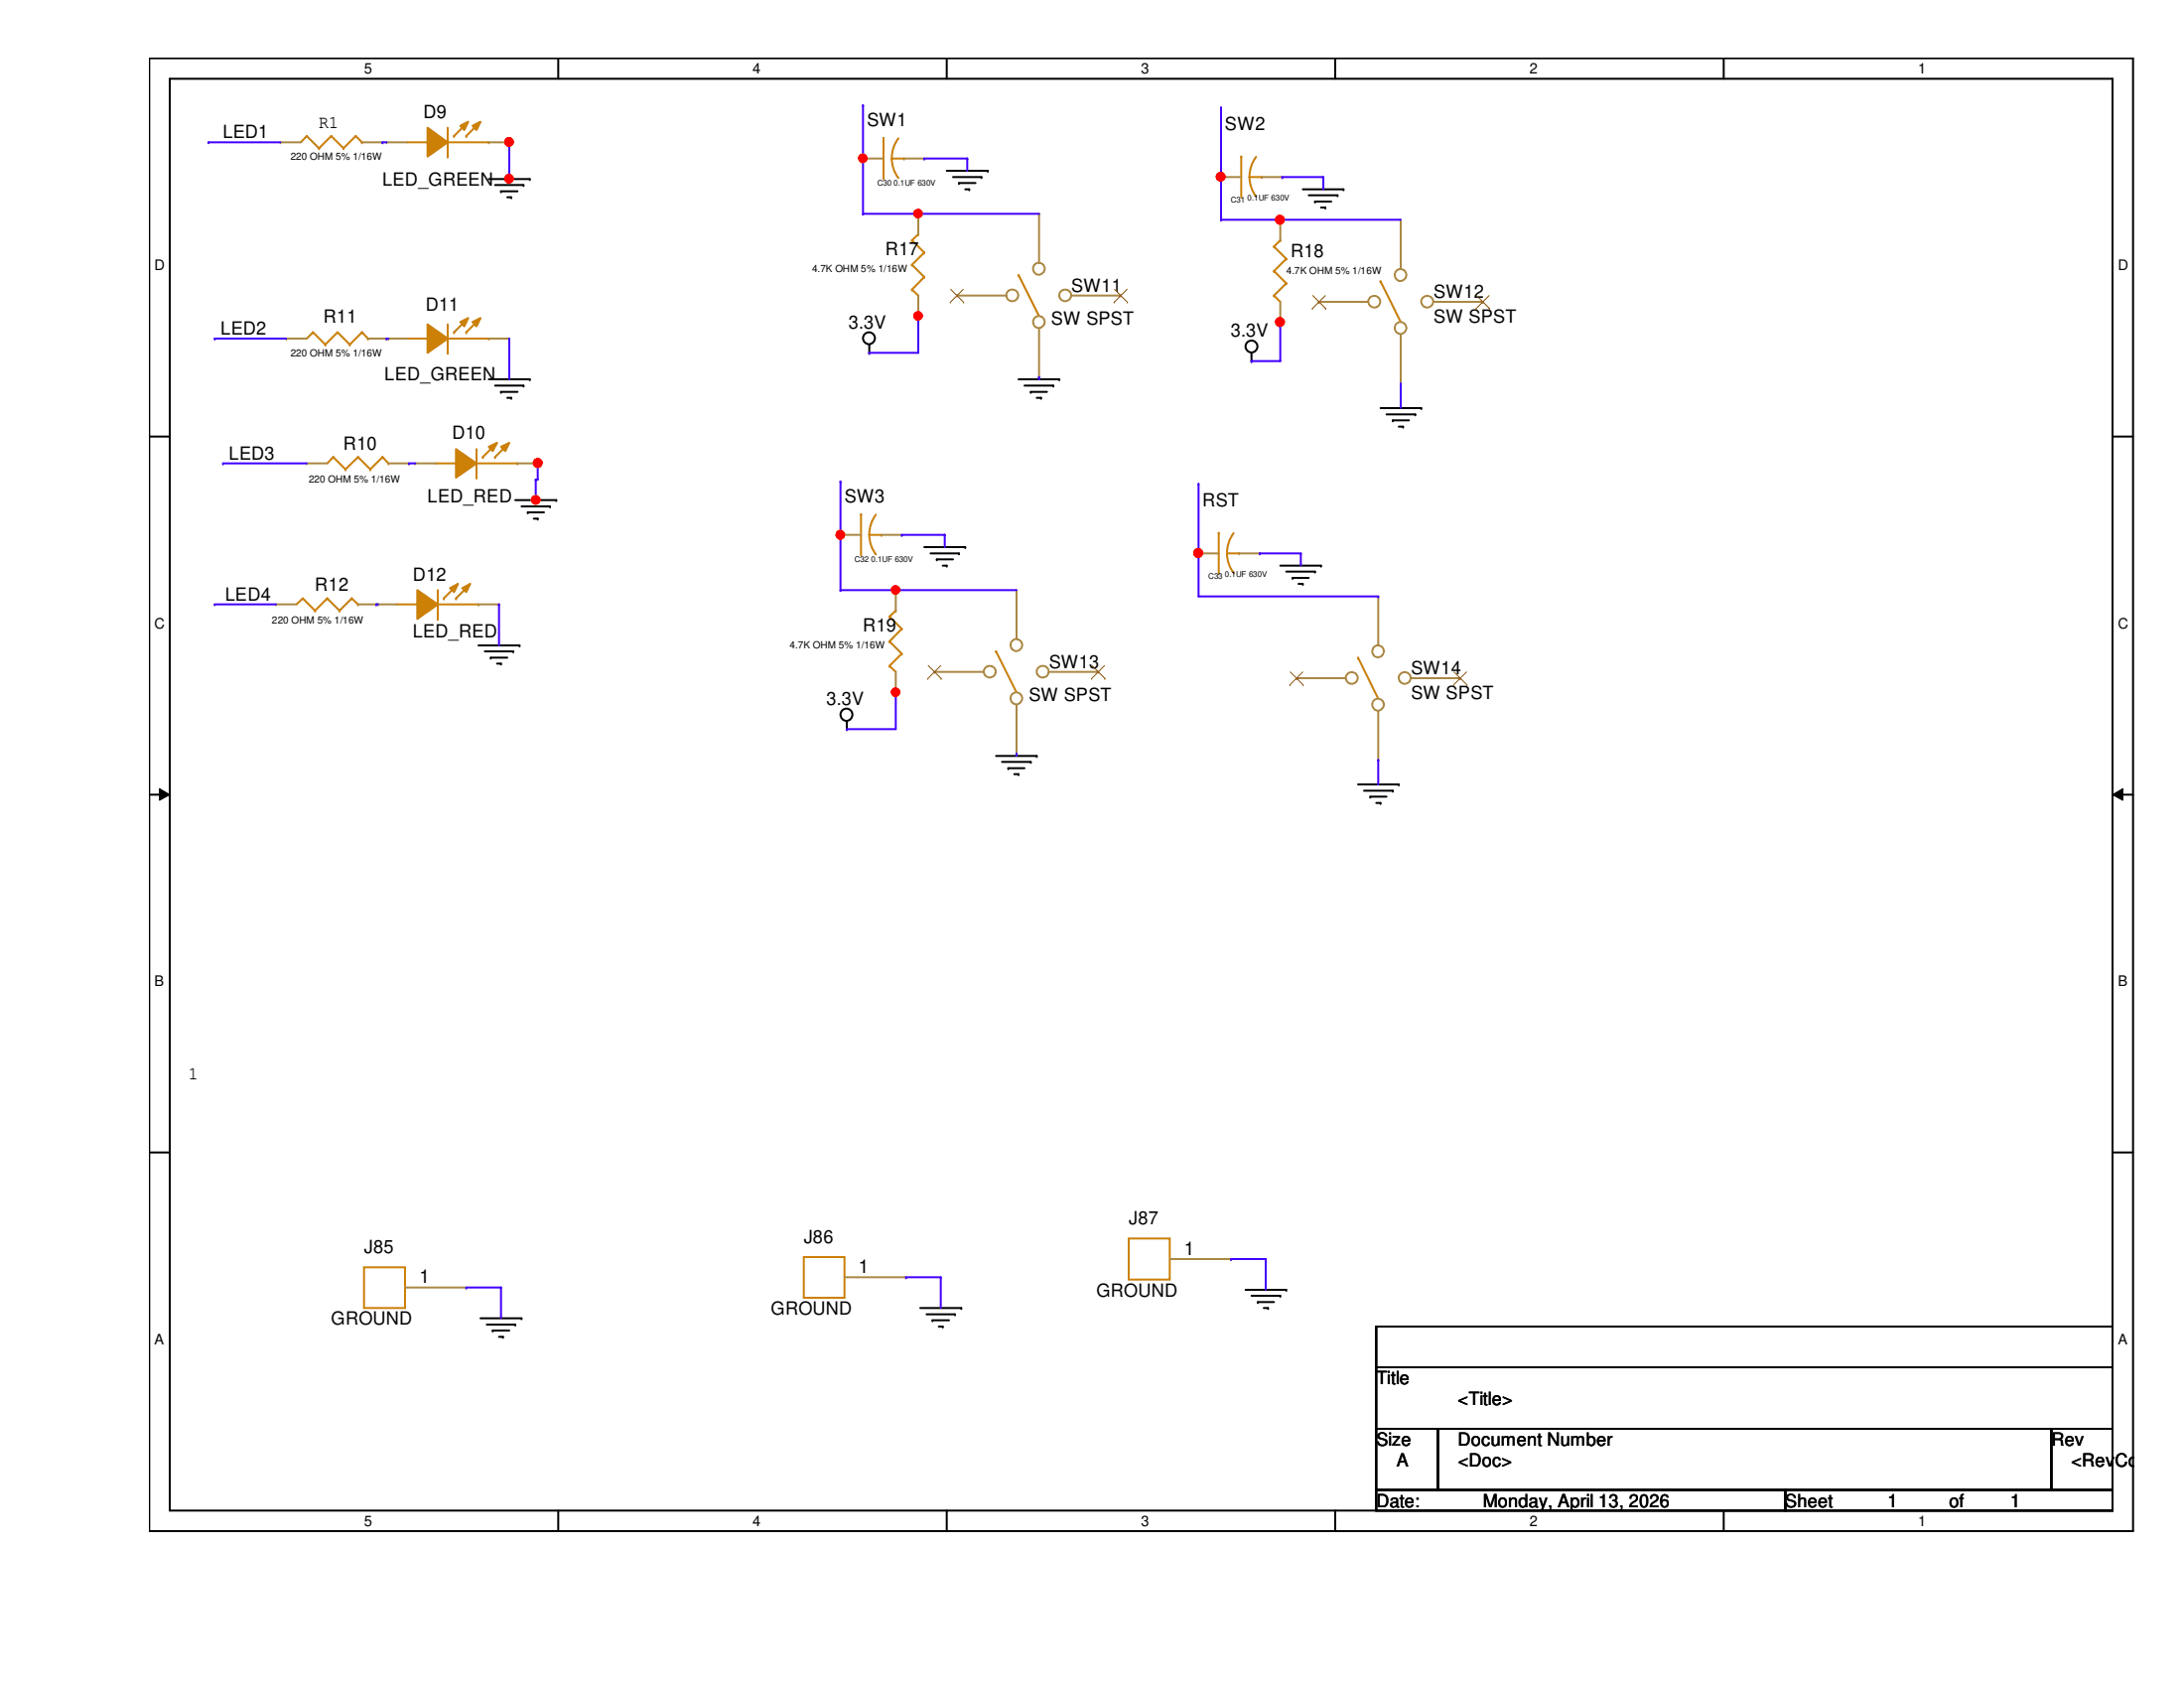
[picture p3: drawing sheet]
<svg xmlns="http://www.w3.org/2000/svg" width="279mm" height="216mm" viewBox="0 0 279 216" stroke-linecap="round" stroke-linejoin="round" font-family="sans-serif">
<path d="M19.1 7.5h253.8v188.3h-253.8zM21.7 10.1h248.6v183.1h-248.6z" fill="none" stroke="#000" stroke-width=".25"/>
<g fill="#fff">
<path d="M46.6 7.7h1v2.1h-1z"/>
<path d="M46.6 193.5h1v2.1h-1z"/>
</g>
<path d="M71.4 7.5v2.6M71.4 193.2v2.6" fill="none" stroke="#000" stroke-width=".25"/>
<g fill="#fff">
<path d="M96.3 7.7h1v2.1h-1z"/>
<path d="M96.3 193.5h1v2.1h-1z"/>
</g>
<path d="M121.1 7.5v2.6M121.1 193.2v2.6" fill="none" stroke="#000" stroke-width=".25"/>
<g fill="#fff">
<path d="M146 7.7h1v2.1h-1z"/>
<path d="M146 193.5h1v2.1h-1z"/>
</g>
<path d="M170.8 7.5v2.6M170.8 193.2v2.6" fill="none" stroke="#000" stroke-width=".25"/>
<g fill="#fff">
<path d="M195.7 7.7h1v2.1h-1z"/>
<path d="M195.7 193.5h1v2.1h-1z"/>
</g>
<path d="M220.5 7.5v2.6M220.5 193.2v2.6" fill="none" stroke="#000" stroke-width=".25"/>
<g fill="#fff">
<path d="M245.4 7.7h1v2.1h-1z"/>
<path d="M245.4 193.5h1v2.1h-1z"/>
<path d="M19.8 32.9h1.3v2.1h-1.3z"/>
<path d="M270.9 32.9h1.3v2.1h-1.3z"/>
<path d="M19.8 78.7h1.3v2.1h-1.3z"/>
<path d="M270.9 78.7h1.3v2.1h-1.3z"/>
</g>
<path d="M19.1 55.8h2.6M270.3 55.8h2.6" fill="none" stroke="#000" stroke-width=".25"/>
<g fill="#fff">
<path d="M19.8 124.5h1.2v2.1h-1.2z"/>
<path d="M270.9 124.5h1.3v2.1h-1.3z"/>
</g>
<path d="M19.1 101.6h2.6M270.3 101.6h2.6" fill="none" stroke="#000" stroke-width=".25"/>
<path d="M20.4 100.9l1.3 .7-1.3 .8zM270.3 101.6l1.3-.7v1.5z" fill="#000"/>
<path d="M20.4 100.9l1.3 .7-1.3 .8zM270.3 101.6l1.3-.7v1.5z" fill="none" stroke="#000" stroke-width=".13"/>
<g fill="#fff">
<path d="M19.8 170.3h1.2v2h-1.2z"/>
<path d="M270.9 170.3h1.3v2h-1.3z"/>
</g>
<g fill="none" stroke="#000" stroke-width=".25">
<path d="M62.5 22.9h5.3M63.3 23.7h3.7M64.1 24.5h.1M64.1 24.5h2.1M64.9 25.2h.5M65.4 25.2h.1M67 23.7h.1M67.8 22.9h.1M121.1 21.8h5.3M121.9 22.6h3.7M122.7 23.4h.1M122.7 23.4h2.1"/>
<path d="M123.5 24.2h.5M124 24.2h.1M125.6 22.6h.1M126.4 21.8h.1M166.7 24.2h5.2M167.4 25h3.7M168.2 25.8h.1M168.2 25.8h2.1M169 26.5h.5M169.5 26.5h.1M171.1 25h.1M171.9 24.2h.1"/>
<path d="M62.5 48.5h5.3M63.3 49.3h3.7M64.1 50.1h.1M64.1 50.1h2.1M64.9 50.9h.5M65.4 50.9h.1M67 49.3h.1M67.8 48.5h.1M111.2 45.1h.1M111.2 44.1v1M130.3 48.5h5.2M131.1 49.3h3.6"/>
<path d="M131.9 50.1h.1M131.9 50.1h2M132.6 50.9h.6M133.2 50.9h.1M134.7 49.3h.1M135.5 48.5h.1M160.1 46.2h.1M160.1 45.1v1.1M176.6 52.2h5.2M177.4 53h3.7M178.2 53.8h.1M178.2 53.8h2.1"/>
<path d="M178.9 54.6h.6M179.5 54.6h.1M181.1 53h.1M181.8 52.2h.1M65.9 64h5.3M66.7 64.8h3.7M67.5 65.5h.1M67.5 65.5h2.1M68.3 66.3h.5M68.8 66.3h.1M70.4 64.8h.1M71.2 64h.1"/>
<path d="M118.2 70h5.3M119 70.8h3.7M119.8 71.5h.1M119.8 71.5h2.1M120.6 72.3h.5M121.1 72.3h.1M122.7 70.8h.1M123.5 70h.1M163.8 72.3h5.2M164.5 73.1h3.7M165.4 73.9h.1M165.4 73.9h2"/>
<path d="M166.1 74.7h.6M166.7 74.7h.1M168.2 73.1h.1M169 72.3h.1M61.2 82.5h5.3M62 83.3h3.7M62.8 84.1h.1M62.8 84.1h2.1M63.6 84.9h.5M64.1 84.9h.1M65.7 83.3h.1M66.5 82.5h.1"/>
<path d="M108.3 93.3h.1M108.3 92.2v1.1M127.4 96.7h5.2M128.2 97.5h3.7M129 98.3h.1M129 98.3h2.1M129.8 99h.5M130.3 99h.1M131.9 97.5h.1M132.6 96.7h.1M173.7 100.3h5.2M174.5 101.1h3.7"/>
<path d="M175.3 101.9h.1M175.3 101.9h2.1M176.1 102.7h.5M176.6 102.7h.1M178.2 101.1h.1M178.9 100.3h.1M19.1 147.4h2.6M270.3 147.4h2.6M61.5 168.6h5.2M62.3 169.4h3.6M63 170.2h.1M63 170.2h2.2"/>
<path d="M63.8 171h.5M64.3 171h.1M65.9 169.4h.1M66.7 168.6h.1M117.7 167.3h5.3M118.5 168.1h3.7M119.3 168.9h.1M119.3 168.9h2.1M120.1 169.7h.5M120.6 169.7h.1M122.2 168.1h.1M123 167.3h.1"/>
<path d="M159.3 165h5.2M160.1 165.7h3.7M160.9 166.5h.1M160.9 166.5h2.1M161.7 167.3h.5M162.2 167.3h.1M163.8 165.7h.1M164.5 165h.1M176.1 169.7h94.2v5.2h-94.2zM176.1 174.9h94.2v7.9h-94.2zM176.1 182.8h7.8v7.8h-7.8zM176.1 190.6h52.3v2.6h-52.3z"/>
<path d="M183.9 182.8h78.5v7.8h-78.5zM228.4 190.6h41.9v2.6h-41.9zM262.4 182.8h7.9v7.8h-7.9z"/>
<circle cx="111.2" cy="43.3" r=".76"/>
<circle cx="160.1" cy="44.3" r=".76"/>
<circle cx="108.3" cy="91.4" r=".77"/>
</g>
<path d="M52.1 43.3h2.6M54.7 43.3h.1M57.3 45.1h.1M57.3 41.5v3.6M57.3 43.3h5.2M62.5 43.3h.1" fill="none" stroke="#cc8006" stroke-width=".25"/>
<path d="M54.7 41.5l2.6 1.8-2.6 1.8z" fill-rule="evenodd" fill="#cc8006"/>
<path d="M54.7 41.5l2.6 1.8-2.6 1.8z" fill="none" stroke="#cc8006" stroke-width=".25"/>
<path d="M60.5 41.2l1-.5-.5 1z" fill-rule="evenodd" fill="#cc8006"/>
<path d="M60.5 41.2l1-.5-.5 1z" fill="none" stroke="#cc8006" stroke-width=".25"/>
<path d="M58.9 41.2l1-.5-.5 1z" fill-rule="evenodd" fill="#cc8006"/>
<path d="M58.1 42.5h.1M58.9 41.2l1-.5-.5 1zM59.6 42.5h.1M59.6 40.9l-1.5 1.6M61.2 40.9l-1.6 1.6M127.4 83.3h.1M127.4 83.3l2.6 5.3" fill="none" stroke="#cc8006" stroke-width=".25"/>
<path d="M49.4 43.3h.1M49.4 43.3h2.7M62.5 43.3h2.7M65.2 43.3h.1" fill="none" stroke="#a84" stroke-width=".25"/>
<circle cx="130" cy="89.3" r=".75" fill="#fff"/>
<g fill="none" stroke="#a84" stroke-width=".25">
<path d="M130 96.4h.1M130 90.1v6.3"/>
<circle cx="130" cy="89.3" r=".75"/>
</g>
<circle cx="130" cy="82.5" r=".75" fill="#fff"/>
<g fill="none" stroke="#a84" stroke-width=".25">
<path d="M130 75.5h.1M130 75.5v6.2"/>
<circle cx="130" cy="82.5" r=".75"/>
</g>
<circle cx="133.4" cy="85.9" r=".75" fill="#fff"/>
<g fill="none" stroke="#a84" stroke-width=".25">
<path d="M134.2 85.9h6.3M140.5 85.9h.1"/>
<circle cx="133.4" cy="85.9" r=".75"/>
</g>
<path d="M139.7 86.8h.1M139.7 85.1l1.7 1.7M141.3 85.1l-1.6 1.7M141.4 86.8h.1" fill="none" stroke="#804000" stroke-width=".13"/>
<circle cx="126.6" cy="85.9" r=".75" fill="#fff"/>
<g fill="none" stroke="#a84" stroke-width=".25">
<path d="M119.5 85.9h.1M119.5 85.9h6.4"/>
<circle cx="126.6" cy="85.9" r=".75"/>
</g>
<path d="M118.7 86.8h.1M118.7 85.1l1.7 1.7M120.4 85.1l-1.7 1.7M120.4 86.8h.1" fill="none" stroke="#804000" stroke-width=".13"/>
<path d="M176.6 36h.1M176.6 36l2.6 5.2" fill="none" stroke="#cc8006" stroke-width=".25"/>
<circle cx="179.2" cy="41.9" r=".75" fill="#fff"/>
<g fill="none" stroke="#a84" stroke-width=".25">
<path d="M179.2 49.1h.1M179.2 42.8v6.3"/>
<circle cx="179.2" cy="41.9" r=".75"/>
</g>
<circle cx="179.2" cy="35.2" r=".75" fill="#fff"/>
<g fill="none" stroke="#a84" stroke-width=".25">
<path d="M179.2 28.1h.1M179.2 28.1v6.3"/>
<circle cx="179.2" cy="35.2" r=".75"/>
</g>
<circle cx="182.6" cy="38.6" r=".75" fill="#fff"/>
<g fill="none" stroke="#a84" stroke-width=".25">
<path d="M183.4 38.6h6.3M189.7 38.6h.1"/>
<circle cx="182.6" cy="38.6" r=".75"/>
</g>
<path d="M188.8 39.5h.1M188.9 37.8l1.6 1.7M190.5 37.8l-1.7 1.7M190.5 39.5h.1" fill="none" stroke="#804000" stroke-width=".13"/>
<circle cx="175.8" cy="38.6" r=".75" fill="#fff"/>
<g fill="none" stroke="#a84" stroke-width=".25">
<path d="M168.7 38.6h.1M168.7 38.6h6.3M39.2 59.3h.1M39.2 59.3h2.7M49.7 59.3h2.6M52.3 59.3h.1M35.3 77.3h.1M35.3 77.3h2.6M45.8 77.3h2.6M48.4 77.3h.1M153.3 70.8h.1M153.3 70.8h2.6"/>
<path d="M158.5 70.8h2.7M161.2 70.8h.1M108 163.4h7.9M115.9 163.4h.1"/>
<circle cx="175.8" cy="38.6" r=".75"/>
</g>
<path d="M167.9 39.5h.1M167.9 37.8l1.7 1.7M169.5 37.8l-1.6 1.7M169.6 39.5h.1" fill="none" stroke="#804000" stroke-width=".13"/>
<g fill="none" stroke="#cc8006" stroke-width=".25">
<path d="M42.6 58.5h.1M42.6 58.5l-.7 .8M42.6 58.5l1.6 1.5M45.8 58.5h.1M45.8 58.5l-1.6 1.5M45.8 58.5l1.6 1.5M48.9 58.5h.1M48.9 58.5l-1.5 1.5M48.9 58.5l.8 .8M49.7 59.3h.1M38.7 76.5h.1M38.7 76.5l-.8 .8"/>
<path d="M38.7 76.5l1.6 1.6M40.3 78.1h.1M41.9 76.5h.1M41.9 76.5l-1.6 1.6M41.9 76.5l1.5 1.6M43.4 78.1h.1M44.2 60h.1M45 76.5h.1M45 76.5l-1.6 1.6M45 76.5l.8 .8M45.8 77.3h.1M47.4 60h.1"/>
<path d="M155.9 68.2h.1M155.9 68.2v5.2M157 70.8a4 4 0 0 0 .9 2.5M157 70.8h1.5M157.8 68.2a4.2 4.2 0 0 0-.8 2.6M158.5 70.8h.1M173.7 84.1h.1M173.7 84.1l2.6 5.3M102.8 160.8h5.2v5.2h-5.2z"/>
</g>
<circle cx="176.3" cy="90.1" r=".75" fill="#fff"/>
<g fill="none" stroke="#a84" stroke-width=".25">
<path d="M176.3 97.2h.1M176.3 90.9v6.3"/>
<circle cx="176.3" cy="90.1" r=".75"/>
</g>
<circle cx="176.3" cy="83.3" r=".75" fill="#fff"/>
<g fill="none" stroke="#a84" stroke-width=".25">
<path d="M176.3 76.3h.1M176.3 76.3v6.2"/>
<circle cx="176.3" cy="83.3" r=".75"/>
</g>
<circle cx="179.7" cy="86.7" r=".75" fill="#fff"/>
<g fill="none" stroke="#a84" stroke-width=".25">
<path d="M180.5 86.7h6.3M186.8 86.7h.1"/>
<circle cx="179.7" cy="86.7" r=".75"/>
</g>
<path d="M186 87.6h.1M186 85.9l1.7 1.7M187.6 85.9l-1.6 1.7M187.7 87.6h.1" fill="none" stroke="#804000" stroke-width=".13"/>
<circle cx="172.9" cy="86.7" r=".75" fill="#fff"/>
<g fill="none" stroke="#a84" stroke-width=".25">
<path d="M165.9 86.7h.1M165.9 86.7h6.3"/>
<circle cx="172.9" cy="86.7" r=".75"/>
</g>
<path d="M165 87.6h.1M165.1 85.9l1.6 1.7M166.7 85.9l-1.7 1.7M166.7 87.6h.1" fill="none" stroke="#804000" stroke-width=".13"/>
<path d="M55.7 59.3h2.6M58.3 59.3h.1M61 57.4v3.7M61 59.3h5.2M66.2 59.3h.1M61 61.1h.1" fill="none" stroke="#cc8006" stroke-width=".25"/>
<path d="M58.3 57.4l2.7 1.9-2.7 1.8z" fill-rule="evenodd" fill="#cc8006"/>
<path d="M58.3 57.4l2.7 1.9-2.7 1.8z" fill="none" stroke="#cc8006" stroke-width=".25"/>
<path d="M64.1 57.1l1.1-.5-.6 1.1z" fill-rule="evenodd" fill="#cc8006"/>
<path d="M64.1 57.1l1.1-.5-.6 1.1z" fill="none" stroke="#cc8006" stroke-width=".25"/>
<path d="M62.5 57.1l1.1-.5-.6 1.1z" fill-rule="evenodd" fill="#cc8006"/>
<path d="M61.8 58.5h.1M62.5 57.1l1.1-.5-.6 1.1zM63.3 58.5h.1M63.3 56.9l-1.5 1.6M64.9 56.9l-1.6 1.6M50.8 77.3h2.6M53.4 77.3h.1M56 79.2h.1M56 75.5v3.7M56 77.3h5.2M61.2 77.3h.1" fill="none" stroke="#cc8006" stroke-width=".25"/>
<path d="M53.1 59.3h.1M53.1 59.3h2.6M66.2 59.3h2.6M68.8 59.3h.1" fill="none" stroke="#a84" stroke-width=".25"/>
<path d="M53.4 75.5l2.6 1.8-2.6 1.9z" fill-rule="evenodd" fill="#cc8006"/>
<path d="M53.4 75.5l2.6 1.8-2.6 1.9z" fill="none" stroke="#cc8006" stroke-width=".25"/>
<path d="M59.1 75.2l1.1-.5-.6 1z" fill-rule="evenodd" fill="#cc8006"/>
<path d="M59.1 75.2l1.1-.5-.6 1z" fill="none" stroke="#cc8006" stroke-width=".25"/>
<path d="M57.6 75.2l1-.5-.5 1z" fill-rule="evenodd" fill="#cc8006"/>
<g fill="none" stroke="#cc8006" stroke-width=".25">
<path d="M39.2 17.4h.1M39.2 17.4l-.7 .8M39.2 17.4l1.6 1.6M40.8 19h.1M42.4 17.4h.1M42.4 17.4l-1.6 1.6M42.4 17.4l1.5 1.6M43.9 19h.1M45.5 17.4h.1M45.5 17.4l-1.6 1.6M45.5 17.4l.8 .8M46.3 18.2h.1"/>
<path d="M52.1 18.2h2.6M54.7 18.2h.1M57.3 16.3v3.7M57.3 18.2h5.2M62.5 18.2h.1M113 17.7h.1M113 17.7v5.2M114.9 17.7a4.2 4.2 0 0 0-.8 2.6M57.3 20h.1M114.1 20.3a4.1 4.1 0 0 0 .8 2.5M114.1 20.3h1.6M115.7 20.3h.1"/>
<path d="M116.7 37h.1M116.7 33.9h.1M116.7 30.7h.1M116.7 37l.8 .8M116.7 33.9l1.5 1.5M116.7 30.7l1.5 1.6M117.5 30h.1M117.5 30l-.8 .7M118.2 35.4h.1M118.2 32.3h.1M118.2 35.4l-1.5 1.6M118.2 32.3l-1.5 1.6"/>
<path d="M163 37.8h.1M163 34.7h.1M163 31.5h.1M163 37.8l.8 .8M163 34.7l1.5 1.5M163 31.5l1.5 1.6M163.8 30.7h.1M163.8 30.7l-.8 .8M164.5 36.2h.1M164.5 33.1h.1M164.5 36.2l-1.5 1.6M164.5 33.1l-1.5 1.6"/>
<path d="M56.8 76.5h.1M57.6 75.2l1-.5-.5 1zM58.3 76.5h.1M58.3 75l-1.5 1.5M59.9 75l-1.6 1.5M113.8 78.9h.1M113.8 78.9l1.6 1.5M114.6 78.1h.1M114.6 78.1l-.8 .8M113.8 85.2h.1M113.8 82h.1M113.8 85.2l.8 .7"/>
<path d="M113.8 82l1.6 1.6M115.4 83.6h.1M115.4 80.4h.1M115.4 83.6l-1.6 1.6M115.4 80.4l-1.6 1.6"/>
</g>
<g fill="none" stroke="#a84" stroke-width=".25">
<path d="M35.9 18.2h.1M35.9 18.2h2.6M46.3 18.2h2.6M48.9 18.2h.1M110.4 20.3h.1M110.4 20.3h2.6M115.7 20.3h2.5M117.5 27.3h.1M117.5 27.3v2.7M117.5 37.8v2.6M118.2 20.3h.1M163.8 28.1h.1"/>
<path d="M163.8 28.1v2.6M163.8 38.6v2.6M117.5 40.4h.1M163.8 41.2h.1M48.1 77.3h.1M48.1 77.3h2.7M61.2 77.3h2.6M63.8 77.3h.1M114.6 75.5h.1M114.6 75.5v2.6M114.6 88.6h.1M114.6 85.9v2.7"/>
</g>
<path d="M54.7 16.3l2.6 1.9-2.6 1.8z" fill-rule="evenodd" fill="#cc8006"/>
<path d="M54.7 16.3l2.6 1.9-2.6 1.8z" fill="none" stroke="#cc8006" stroke-width=".25"/>
<path d="M60.5 16.1l1-.5-.5 1z" fill-rule="evenodd" fill="#cc8006"/>
<path d="M60.5 16.1l1-.5-.5 1z" fill="none" stroke="#cc8006" stroke-width=".25"/>
<path d="M58.9 16.1l1-.5-.5 1z" fill-rule="evenodd" fill="#cc8006"/>
<g fill="none" stroke="#cc8006" stroke-width=".25">
<path d="M58.1 17.4h.1M58.9 16.1l1-.5-.5 1zM59.6 17.4h.1M59.6 15.8l-1.5 1.6M61.2 15.8l-1.6 1.6M130.3 35.2h.1M130.3 35.2l2.6 5.2M40 42.5h.1M40 42.5l-.8 .8M40 42.5l1.6 1.6M41.6 44.1h.1M43.2 42.5h.1"/>
<path d="M43.2 42.5l-1.6 1.6M43.2 42.5l1.5 1.6M44.7 44.1h.1M46.3 42.5h.1M46.3 42.5l-1.6 1.6M46.3 42.5l.8 .8M47.1 43.3h.1"/>
</g>
<path d="M49.4 18.2h.1M49.4 18.2h2.7M62.5 18.2h2.7M65.2 18.2h.1M36.6 43.3h.1M36.6 43.3h2.6M47.1 43.3h2.6M49.7 43.3h.1" fill="none" stroke="#a84" stroke-width=".25"/>
<circle cx="132.9" cy="41.2" r=".75" fill="#fff"/>
<g fill="none" stroke="#a84" stroke-width=".25">
<path d="M132.9 48.3h.1M132.9 42v6.3"/>
<circle cx="132.9" cy="41.2" r=".75"/>
</g>
<circle cx="132.9" cy="34.4" r=".75" fill="#fff"/>
<g fill="none" stroke="#a84" stroke-width=".25">
<path d="M132.9 27.3h.1M132.9 27.3v6.3"/>
<circle cx="132.9" cy="34.4" r=".75"/>
</g>
<circle cx="136.3" cy="37.8" r=".75" fill="#fff"/>
<g fill="none" stroke="#a84" stroke-width=".25">
<path d="M137.1 37.8h6.3M143.4 37.8h.1"/>
<circle cx="136.3" cy="37.8" r=".75"/>
</g>
<path d="M142.5 38.6h.1M142.6 37l1.6 1.6M144.2 37l-1.7 1.6M144.2 38.6h.1" fill="none" stroke="#804000" stroke-width=".13"/>
<circle cx="129.5" cy="37.8" r=".75" fill="#fff"/>
<g fill="none" stroke="#a84" stroke-width=".25">
<path d="M122.4 37.8h.1M122.4 37.8h6.3M156.2 22.6h.1M156.2 22.6h2.6M161.4 22.6h2.6M164 22.6h.1M107.5 68.4h.1M107.5 68.4h2.7M112.8 68.4h2.6M115.4 68.4h.1M51.8 164.7h7.8M59.6 164.7h.1"/>
<path d="M149.6 161h7.9M157.5 161h.1"/>
<circle cx="129.5" cy="37.8" r=".75"/>
</g>
<path d="M121.6 38.6h.1M121.6 37l1.7 1.6M123.2 37l-1.6 1.6M123.3 38.6h.1" fill="none" stroke="#804000" stroke-width=".13"/>
<g fill="none" stroke="#cc8006" stroke-width=".25">
<path d="M158.8 20h.1M158.8 20v5.2M159.9 22.6a4.1 4.1 0 0 0 .8 2.5M159.9 22.6h1.5M160.7 20.1a4.2 4.2 0 0 0-.8 2.6v-.1M161.4 22.6h.1M110.2 65.8h.1M110.2 65.8v5.2M111.2 68.4a4.1 4.1 0 0 0 .9 2.5M111.2 68.4h1.6M112.1 65.8a4.2 4.2 0 0 0-.9 2.6M112.8 68.4h.1"/>
<path d="M144.4 158.4h5.2v5.3h-5.2zM46.6 162.1h5.2v5.2h-5.2z"/>
</g>
<path d="M48.9 18.2h.1M48.9 18.2h.5M65.2 17.9h.1M65.2 17.9v.3" fill="none" stroke="#4200ff" stroke-width=".25"/>
<circle cx="65.1" cy="18.2" r=".5" fill="#f00"/>
<circle cx="65.1" cy="18.2" r=".5" fill="none" stroke="#f00" stroke-width=".25"/>
<path d="M65.2 18.2h.1M65.2 18.2v4.7M68.8 59h.1M68.8 59v.3" fill="none" stroke="#4200ff" stroke-width=".25"/>
<circle cx="68.8" cy="59.2" r=".51" fill="#f00"/>
<circle cx="68.8" cy="59.2" r=".51" fill="none" stroke="#f00" stroke-width=".25"/>
<path d="M28.5 59.3h.1M28.5 59.3h10.7M52.3 59.3h.1M52.3 59.3h.8M68.5 61.3h.1M68.5 61.3v2.7" fill="none" stroke="#4200ff" stroke-width=".25"/>
<circle cx="68.5" cy="63.9" r=".5" fill="#f00"/>
<circle cx="68.5" cy="63.9" r=".5" fill="none" stroke="#f00" stroke-width=".25"/>
<path d="M65.2 22.9h.1M65.2 22.9v.3M68.8 59.3h.1M68.8 59.3v2h-.3M68.5 61.3h.1" fill="none" stroke="#4200ff" stroke-width=".25"/>
<circle cx="65.1" cy="22.9" r=".5" fill="#f00"/>
<circle cx="65.1" cy="22.9" r=".5" fill="none" stroke="#f00" stroke-width=".25"/>
<g fill="none" stroke="#4200ff" stroke-width=".25">
<path d="M26.7 18.2h.1M26.7 18.2h9.2M110.4 13.5h.1M110.4 13.5v6.8M27.5 43.3h.1M27.5 43.3h9.1M49.4 43.3h.1M49.4 43.3h.3M65.2 43.3h.1M65.2 43.3v5.2M27.5 77.3h.1M27.5 77.3h7.8"/>
<path d="M48.1 77.3h.1M48.1 77.3h.3M63.8 77.3h.1M63.8 77.3v5.2M68.5 64h.1M68.5 64v.2"/>
</g>
<circle cx="110.4" cy="20.3" r=".49" fill="#f00"/>
<circle cx="110.4" cy="20.3" r=".49" fill="none" stroke="#f00" stroke-width=".25"/>
<path d="M156.2 13.8h.1M156.2 13.8v8.8" fill="none" stroke="#4200ff" stroke-width=".25"/>
<circle cx="156.2" cy="22.6" r=".51" fill="#f00"/>
<circle cx="156.2" cy="22.6" r=".51" fill="none" stroke="#f00" stroke-width=".25"/>
<g fill="none" stroke="#4200ff" stroke-width=".25">
<path d="M110.4 20.3h.1M110.4 27.3h.1M110.4 20.3v7M110.4 27.3h7.1M118.2 20.3h.1M118.2 20.3h5.5M123.7 20.3h.1M123.7 20.3v1.5M156.2 22.6h.1M156.2 22.6v5.5M164 22.6h.1M164 22.6h5.3"/>
<path d="M169.3 22.6h.1M169.3 22.6v1.6"/>
</g>
<circle cx="117.5" cy="27.3" r=".49" fill="#f00"/>
<circle cx="117.5" cy="27.3" r=".49" fill="none" stroke="#f00" stroke-width=".25"/>
<path d="M117.5 27.3h.1M117.5 27.3h15.4M156.2 28.1h.1M156.2 28.1h7.6" fill="none" stroke="#4200ff" stroke-width=".25"/>
<circle cx="163.7" cy="28.1" r=".51" fill="#f00"/>
<circle cx="163.7" cy="28.1" r=".51" fill="none" stroke="#f00" stroke-width=".25"/>
<path d="M163.8 28.1h.1M163.8 28.1h15.4M117.5 40.4h.1M117.5 40.4v4.7" fill="none" stroke="#4200ff" stroke-width=".25"/>
<circle cx="117.5" cy="40.4" r=".49" fill="#f00"/>
<circle cx="117.5" cy="40.4" r=".49" fill="none" stroke="#f00" stroke-width=".25"/>
<path d="M117.5 40.2h.1M117.5 40.2v.2M163.8 40.9h.1M163.8 40.9v.3" fill="none" stroke="#4200ff" stroke-width=".25"/>
<circle cx="163.7" cy="41.2" r=".51" fill="#f00"/>
<circle cx="163.7" cy="41.2" r=".51" fill="none" stroke="#f00" stroke-width=".25"/>
<g fill="none" stroke="#4200ff" stroke-width=".25">
<path d="M111.2 45.1h.1M111.2 45.1h6.3M132.9 48.3h.1M132.9 48.3v.2M160.1 46.2h.1M163.8 41.2h.1M163.8 41.2v5h-3.7M179.2 49.1h.1M179.2 49.1v3.1M107.5 61.6h.1M107.5 68.4h.1M107.5 61.6v13.9"/>
<path d="M153.3 61.9h.1M153.3 61.9v8.9"/>
</g>
<circle cx="107.5" cy="68.4" r=".5" fill="#f00"/>
<circle cx="107.5" cy="68.4" r=".5" fill="none" stroke="#f00" stroke-width=".25"/>
<path d="M115.4 68.4h.1M115.4 68.4h5.5M120.9 68.4h.1M120.9 68.4v1.6M153.3 70.8h.1M153.3 70.8v5.5" fill="none" stroke="#4200ff" stroke-width=".25"/>
<circle cx="153.3" cy="70.7" r=".51" fill="#f00"/>
<circle cx="153.3" cy="70.7" r=".51" fill="none" stroke="#f00" stroke-width=".25"/>
<path d="M107.5 75.5h.1M107.5 75.5h22.5M114.6 75.5h.1M161.2 70.8h.1M161.2 70.8h5.2M166.4 70.8h.1M166.4 70.8v1.5" fill="none" stroke="#4200ff" stroke-width=".25"/>
<circle cx="114.6" cy="75.5" r=".49" fill="#f00"/>
<circle cx="114.6" cy="75.5" r=".49" fill="none" stroke="#f00" stroke-width=".25"/>
<path d="M153.3 76.3h23M176.3 76.3h.1M114.6 88.6h.1M114.6 88.6v4.7" fill="none" stroke="#4200ff" stroke-width=".25"/>
<circle cx="114.6" cy="88.5" r=".49" fill="#f00"/>
<circle cx="114.6" cy="88.5" r=".49" fill="none" stroke="#f00" stroke-width=".25"/>
<g fill="none" stroke="#4200ff" stroke-width=".25">
<path d="M108.3 93.3h.1M108.3 93.3h6.3M114.6 88.3h.1M114.6 88.3v.3M130 96.4h.1M130 96.4v.3M176.3 97.2h.1M176.3 97.2v3.1M59.6 164.7h.1M59.6 164.7h4.5M64.1 164.7h.1M64.1 164.7v3.9"/>
<path d="M115.9 163.4h.1M115.9 163.4h4.5M120.4 163.4h.1M120.4 163.4v3.9M157.5 161h.1M157.5 161h4.4M161.9 161h.1M161.9 161v4"/>
</g>
<circle cx="65.1" cy="18.2" r=".5" fill="#f00"/>
<circle cx="65.1" cy="18.2" r=".5" fill="none" stroke="#f00" stroke-width=".25"/>
<circle cx="68.8" cy="59.2" r=".51" fill="#f00"/>
<circle cx="68.8" cy="59.2" r=".51" fill="none" stroke="#f00" stroke-width=".25"/>
<circle cx="68.5" cy="63.9" r=".5" fill="#f00"/>
<circle cx="68.5" cy="63.9" r=".5" fill="none" stroke="#f00" stroke-width=".25"/>
<circle cx="65.1" cy="22.9" r=".5" fill="#f00"/>
<circle cx="65.1" cy="22.9" r=".5" fill="none" stroke="#f00" stroke-width=".25"/>
<circle cx="110.4" cy="20.3" r=".49" fill="#f00"/>
<circle cx="110.4" cy="20.3" r=".49" fill="none" stroke="#f00" stroke-width=".25"/>
<circle cx="156.2" cy="22.6" r=".51" fill="#f00"/>
<circle cx="156.2" cy="22.6" r=".51" fill="none" stroke="#f00" stroke-width=".25"/>
<circle cx="117.5" cy="27.3" r=".49" fill="#f00"/>
<circle cx="117.5" cy="27.3" r=".49" fill="none" stroke="#f00" stroke-width=".25"/>
<circle cx="163.7" cy="28.1" r=".51" fill="#f00"/>
<circle cx="163.7" cy="28.1" r=".51" fill="none" stroke="#f00" stroke-width=".25"/>
<circle cx="117.5" cy="40.4" r=".49" fill="#f00"/>
<circle cx="117.5" cy="40.4" r=".49" fill="none" stroke="#f00" stroke-width=".25"/>
<circle cx="163.7" cy="41.2" r=".51" fill="#f00"/>
<circle cx="163.7" cy="41.2" r=".51" fill="none" stroke="#f00" stroke-width=".25"/>
<circle cx="107.5" cy="68.4" r=".5" fill="#f00"/>
<circle cx="107.5" cy="68.4" r=".5" fill="none" stroke="#f00" stroke-width=".25"/>
<circle cx="153.3" cy="70.7" r=".51" fill="#f00"/>
<circle cx="153.3" cy="70.7" r=".51" fill="none" stroke="#f00" stroke-width=".25"/>
<circle cx="114.6" cy="75.5" r=".49" fill="#f00"/>
<circle cx="114.6" cy="75.5" r=".49" fill="none" stroke="#f00" stroke-width=".25"/>
<circle cx="114.6" cy="88.5" r=".49" fill="#f00"/>
<circle cx="114.6" cy="88.5" r=".49" fill="none" stroke="#f00" stroke-width=".25"/>
<g font-size="2.4">
<text x="151.5" y="160.5">1</text>
<text x="53.6" y="164.1">1</text>
<text x="109.9" y="162.8">1</text>
</g>
<g font-size="2.3">
<text x="28.5" y="17.7">LED1</text>
<text x="40.8" y="16.4">R1</text>
<text x="54.1" y="15.1">D9</text>
<text x="110.9" y="16.1">SW1</text>
<text x="156.7" y="16.6">SW2</text>
<text x="48.9" y="23.7">LED_GREEN</text>
<text x="113.3" y="32.6">R17</text>
<text x="165.1" y="32.9">R18</text>
<text x="41.4" y="41.3">R11</text>
<text x="54.4" y="39.7">D11</text>
<text x="134.5" y="41.5">SW SPST</text>
<text x="137.1" y="37.3">SW11</text>
<text x="183.4" y="38.1">SW12</text>
<text x="183.4" y="41.3">SW SPST</text>
<text x="28.2" y="42.8">LED2</text>
<text x="108.6" y="42.1">3.3V</text>
<text x="157.5" y="43.1">3.3V</text>
<text x="49.2" y="48.6">LED_GREEN</text>
<text x="29.3" y="58.8">LED3</text>
<text x="43.9" y="57.5">R10</text>
<text x="57.8" y="56.2">D10</text>
<text x="54.7" y="64.3">LED_RED</text>
<text x="108" y="64.3">SW3</text>
<text x="153.8" y="64.8">RST</text>
<text x="28.8" y="76.8">LED4</text>
<text x="40.3" y="75.6">R12</text>
<text x="52.8" y="74.3">D12</text>
<text x="52.8" y="81.6">LED_RED</text>
<text x="110.4" y="80.8">R19</text>
<text x="131.6" y="89.7">SW SPST</text>
<text x="134.2" y="85.5">SW13</text>
<text x="180.5" y="86.3">SW14</text>
<text x="180.5" y="89.4">SW SPST</text>
<text x="105.7" y="90.2">3.3V</text>
<text x="24.1" y="138.1">1</text>
<text x="46.6" y="160.3">J85</text>
<text x="102.8" y="159">J86</text>
<text x="144.4" y="156.6">J87</text>
<text x="140.3" y="165.8">GROUND</text>
<text x="42.4" y="169.5">GROUND</text>
<text x="98.6" y="168.1">GROUND</text>
<text x="176.1" y="177">Title</text>
<text x="186.5" y="179.7">&lt;Title&gt;</text>
<text x="176.1" y="184.9">Size</text>
<text x="186.5" y="184.9">Document Number</text>
<text x="262.4" y="184.9">Rev</text>
<text x="178.7" y="187.5">A</text>
<text x="186.5" y="187.5">&lt;Doc&gt;</text>
<text x="265" y="187.5">&lt;RevCo</text>
<text x="176.1" y="192.7">Date:</text>
<text x="189.7" y="192.7">Monday, April 13, 2026</text>
<text x="228.4" y="192.7">Sheet</text>
<text x="241.5" y="192.7">1</text>
<text x="249.3" y="192.7">of</text>
<text x="257.2" y="192.7">1</text>
</g>
<g font-size="1.9">
<text x="46.6" y="9.4">5</text>
<text x="96.3" y="9.4">4</text>
<text x="146" y="9.4">3</text>
<text x="195.7" y="9.4">2</text>
<text x="245.4" y="9.4">1</text>
<text x="19.8" y="34.6">D</text>
<text x="270.9" y="34.6">D</text>
<text x="19.8" y="80.3">C</text>
<text x="270.9" y="80.3">C</text>
<text x="19.8" y="126.2">B</text>
<text x="270.9" y="126.2">B</text>
<text x="19.8" y="171.9">A</text>
<text x="270.9" y="171.9">A</text>
<text x="46.6" y="195.2">5</text>
<text x="96.3" y="195.2">4</text>
<text x="146" y="195.2">3</text>
<text x="195.7" y="195.2">2</text>
<text x="245.4" y="195.2">1</text>
</g>
<g font-size="1.3">
<text x="37.2" y="20.4">220 OHM 5% 1/16W</text>
<text x="103.9" y="34.8">4.7K OHM 5% 1/16W</text>
<text x="164.5" y="35.1">4.7K OHM 5% 1/16W</text>
<text x="37.2" y="45.6">220 OHM 5% 1/16W</text>
<text x="39.5" y="61.8">220 OHM 5% 1/16W</text>
<text x="34.8" y="79.8">220 OHM 5% 1/16W</text>
<text x="101" y="82.9">4.7K OHM 5% 1/16W</text>
</g>
<g font-size="1">
<text x="112.2" y="23.8">C30 0.1UF 630V</text>
<text x="157.5" y="25.9">C31</text>
<text x="159.6" y="25.6">0.1UF 630V</text>
<text x="109.3" y="71.9">C32 0.1UF 630V</text>
<text x="154.6" y="74">C33</text>
<text x="156.7" y="73.7">0.1UF 630V</text>
</g>
</svg>
